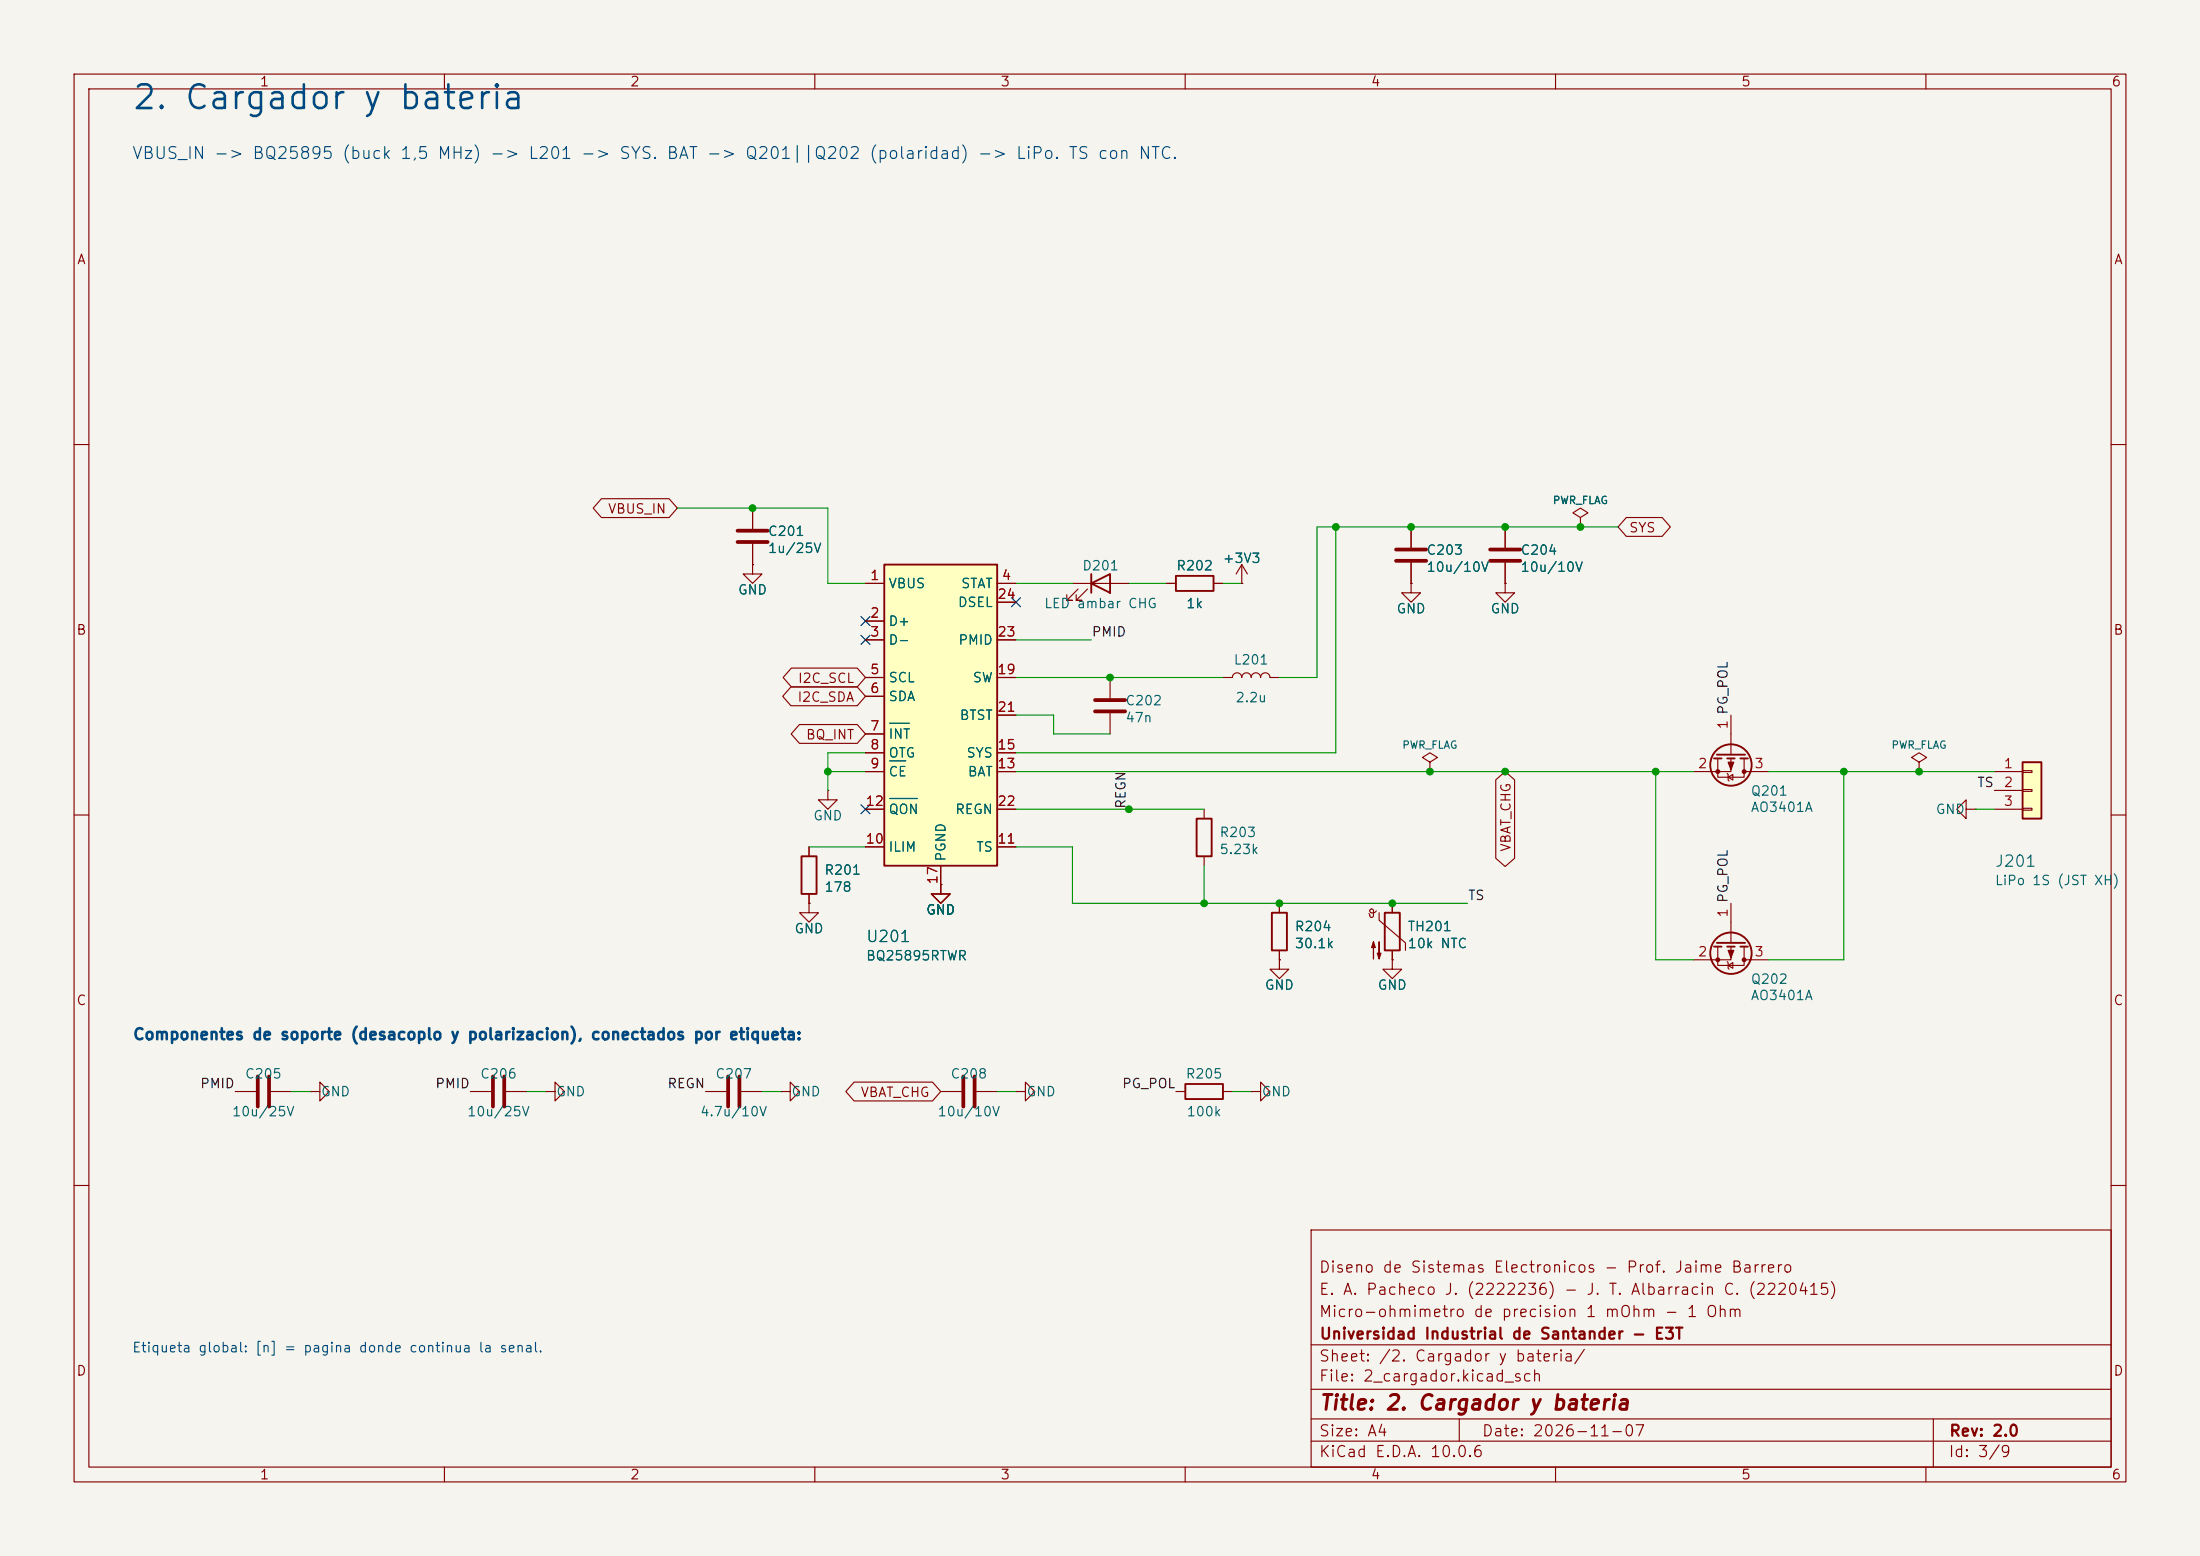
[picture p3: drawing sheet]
<svg xmlns="http://www.w3.org/2000/svg" width="297mm" height="210mm" viewBox="0 0 297 210" stroke-linecap="round" stroke-linejoin="round" font-family="sans-serif">
<path d="M0 0h297v210h-297z" fill="#f5f4ef" stroke="#f5f4ef" stroke-width=".14"/>
<g fill="none" stroke="#840000" stroke-width=".15">
<path d="M10 10h277v190h-277zM12 12h273v186h-273zM60 10v2M110 10v2M160 10v2M210 10v2M260 10v2M10 60h2M157.5 78.7h1.2M163.8 78.7h1.3M167.6 78.7h.1M167.6 76.2l-.7 1.3"/>
<path d="M167.6 76.2l.8 1.3M167.6 76.2v2.5M190.5 78.7v1.3h1.3l-1.3 1.3-1.3-1.3h1.3M190.5 78.7h.1M190.5 71.1v2.8M190.5 75.9v2.8M203.2 78.7v1.3h1.3l-1.3 1.3-1.3-1.3h1.3M203.2 78.7h.1M203.2 71.1v2.8M203.2 75.9v2.8M213.4 69.9l1-.7-1-.6-1.1 .6 1.1 .7v1.2M213.4 71.1h.1"/>
<path d="M285 60h2M165.1 91.4h1.3a.64 .64 0 0 1 .6-.6 .64 .64 0 0 1 .6 .6 .64 .64 0 0 1 .7-.6 .64 .64 0 0 1 .6 .6 .64 .64 0 0 1 .6-.6 .64 .64 0 0 1 .7 .6 .64 .64 0 0 1 .6-.6 .64 .64 0 0 1 .6 .6h1.3M233.7 96.5v5.4M10 110h2M109.2 114.3v1.3M111.8 106.7v1.3h1.2l-1.2 1.2-1.3-1.2h1.3M111.8 106.7h.1M162.6 109.2v1.3M162.6 115.6v1.2M231.9 102.4v2.5h3.6v-2.5M233.2 104.4l.1 .1v.8l.1 .1M233.3 104.9l.6-.4v.8z"/>
<path d="M233.7 102.4v1.7h-5.1M235.5 104.1h3.3M259.1 102.9l1-.7-1-.6-1 .6 1 .7v1.2M259.1 104.1h.1M285 110h2M109.2 121.9v1.3h1.3l-1.3 1.3-1.3-1.3h1.3M109.2 121.9h.1M109.2 120.7v1.2M172.7 129.5v1.3h1.3l-1.3 1.3-1.3-1.3h1.3M172.7 129.5h.1M188 129.5v1.3h1.2l-1.2 1.3-1.3-1.3h1.3M188 129.5h.1"/>
<path d="M231.9 127.8v2.5h3.6v-2.5M233.2 129.8l.1 .1v.8l.1 .1M233.3 130.3l.6-.4v.8zM233.7 127.8v1.7h-5.1M233.7 121.9v5.4M235.5 129.5h3.3M31.7 147.3h2.8M36.6 147.3h2.8M41.9 147.3h1.3v-1.2l1.2 1.2-1.2 1.3v-1.3M41.9 147.3h.1M63.5 147.3h2.8M68.3 147.3h2.8"/>
<path d="M73.7 147.3h1.2v-1.2l1.3 1.2-1.3 1.3v-1.3M73.7 147.3h.1M95.2 147.3h2.8M100.1 147.3h2.8M105.4 147.3h1.3v-1.2l1.2 1.2-1.2 1.3v-1.3M105.4 147.3h.1M127 147.3h2.8M131.8 147.3h2.8M137.2 147.3h1.2v-1.2l1.3 1.2-1.3 1.3v-1.3M137.2 147.3h.1M158.7 147.3h1.3M165.1 147.3h1.3"/>
<path d="M168.9 147.3h1.3v-1.2l1.2 1.2-1.2 1.3v-1.3M168.9 147.3h.1M10 160h2M177 166h108v32h-108zM285 160h2M60 198v2M110 198v2M160 198v2M177 194.5h108M177 191.5h108M177 187.5h108M177 181.5h108"/>
<path d="M197 191.5v3M210 198v2M260 198v2M261 191.5v6.5"/>
</g>
<g fill="none" stroke="#840000" stroke-width=".25">
<path d="M158.7 77.7h5.1v2.1h-5.1zM108.2 115.6h2v5.1h-2zM161.5 110.5h2.1v5.1h-2.1zM231.4 102.4h1M231.8 101.9h3.8M233.2 102.4h1M234.9 102.4h1.1M231.4 127.8h1M231.8 127.3h3.8M233.2 127.8h1M234.9 127.8h1.1M160 146.3h5.1v2h-5.1z"/>
<circle cx="233.7" cy="103.3" r="2.79"/>
<circle cx="233.7" cy="128.7" r="2.79"/>
</g>
<path d="M188.5 74.2h4M188.5 75.7h4M201.2 74.2h4M201.2 75.7h4M34.8 145.3v4.1M36.3 145.3v4.1M66.5 145.3v4.1M68.1 145.3v4.1M98.3 145.3v4.1M99.8 145.3v4.1M130 145.3v4.1M131.6 145.3v4.1" fill="none" stroke="#840000" stroke-width=".51"/>
<g fill="#840000" stroke="#840000" stroke-width=".15">
<path d="M233.3 102.9h.8l-.4 1z"/>
<path d="M233.3 128.3h.8l-.4 1z"/>
<circle cx="235.5" cy="104.1" r=".25"/>
<circle cx="231.9" cy="104.1" r=".25"/>
<circle cx="235.5" cy="129.5" r=".25"/>
<circle cx="231.9" cy="129.5" r=".25"/>
</g>
<path d="M273 102.9h2.6v7.6h-2.6z" fill="#ffffc2"/>
<path d="M147.3 78.7l2.6-1.2v2.5zM147.3 77.5v2.5M273 102.9h2.6v7.6h-2.6zM171.7 123.2h2v5.1h-2zM186.9 123.2h2.1v5.1h-2.1z" fill="none" stroke="#840000" stroke-width=".25"/>
<g fill="none" stroke="#840000" stroke-width=".15">
<path d="M144.8 78.7h7.6M145.5 79.5l-1.5 1.5h.8h-.8v-.7M146.8 79.5l-1.5 1.5h.7h-.7v-.7M127 119.4v1.3h1.3l-1.3 1.2-1.3-1.2h1.3M127 119.4h.1M193 102.9l1.1-.7-1.1-.6-1 .6 1 .7v1.2M193 104.1h.1M265.4 109.2v-1.2l-1.2 1.2 1.2 1.3v-1.3h1.3M266.7 109.2h.1M269.2 104.1h3.8M269.2 106.7h3.8M269.2 109.2h3.8"/>
<path d="M273 104h1.3v.3h-1.3zM273 106.6h1.3v.2h-1.3zM273 109.1h1.3v.2h-1.3zM172.7 121.9v1.3M172.7 128.3v1.2M185.8 122.9a.44 .44 0 0 1-.5 .4 .44 .44 0 0 1-.4-.4l.2-.2 .3 .1v.9l-.2 .1h-.2l-.2-.5M186.2 123.2v1l3.5 3.1v1M188 121.9v1.3M188 128.3v1.2"/>
</g>
<g fill="#840000" stroke="#840000" stroke-width=".15">
<path d="M185.4 127.1l.3 .8h-.5l.2-.8v2.3z"/>
<path d="M186.2 127.1v2.3l-.3-.7h.5l-.2 .7z"/>
</g>
<path d="M119.4 76.2h15.2v40.6h-15.2z" fill="#ffffc2"/>
<path d="M119.4 76.2h15.2v40.6h-15.2z" fill="none" stroke="#840000" stroke-width=".25"/>
<g fill="none" stroke="#840000" stroke-width=".15">
<path d="M81.2 67.3h9.1l1.1 1.3-1.1 1.3h-9.1l-1.1-1.3zM101.6 76.2v1.3h1.3l-1.3 1.2-1.3-1.2h1.3M101.6 76.2h.1M101.6 68.6v2.8M101.6 73.4v2.8M116.8 78.7h2.6M134.6 78.7h2.6M157.5 78.7h1.2M163.8 78.7h1.3M167.6 78.7h.1M190.5 78.7h.1M190.5 71.1v2.8"/>
<path d="M190.5 75.9v2.8M203.2 78.7h.1M203.2 71.1v2.8M203.2 75.9v2.8M213.4 71.1h.1M219.6 69.8h4.8l1.1 1.3-1.1 1.3h-4.8l-1.2-1.3zM106.8 92.7h8.9l1.1 1.3-1.1 1.3h-8.9l-1.1-1.3zM106.8 90.2h8.9l1.1 1.2-1.1 1.3h-8.9l-1.1-1.3zM107.9 97.8h7.8l1.1 1.3-1.1 1.2h-7.8l-1.1-1.2zM116.8 83.8h2.6M116.8 86.4h2.6M116.8 91.4h2.6"/>
<path d="M116.8 94h2.6M116.8 99.1h2.6M134.6 86.4h2.6M134.6 91.4h2.6M134.6 96.5h2.6M134.6 81.3h2.6M149.9 91.4v2.8M149.9 96.3v2.8M109.2 114.3v1.3M116.8 101.6h2.6M116.8 104.1h2.6M116.8 114.3h2.6"/>
<path d="M116.8 109.2h2.6M127 119.4h.1M127 116.8v2.6M134.6 101.6h2.6M134.6 104.1h2.6M134.6 114.3h2.6M134.6 109.2h2.6M201.9 105.3l1.3-1.2 1.3 1.2v10.5l-1.3 1.1-1.3-1.1zM109.2 121.9h.1M109.2 120.7v1.2M172.7 129.5h.1M172.7 121.9v1.3"/>
<path d="M172.7 128.3v1.2M188 129.5h.1M188 121.9v1.3M188 128.3v1.2M115.3 146h10.6l1.1 1.3-1.1 1.3h-10.6l-1.1-1.3z"/>
</g>
<path d="M120.1 97.6h2.7M120.1 102.7h2.2M120.1 107.8h3.8" fill="none" stroke="#006464" stroke-width=".15"/>
<path d="M99.6 71.6h4M99.6 73.2h4M147.8 94.5h4.1M147.8 96h4.1" fill="none" stroke="#840000" stroke-width=".51"/>
<g fill="none" stroke="#009600" stroke-width=".15">
<path d="M91.4 68.6h20.4v10.1h5M137.2 78.7h7.6M152.4 78.7h5.1M165.1 78.7h2.5M180.3 71.1v30.5h-43.1M218.4 71.1h-40.6v20.3h-5.1M137.2 86.4h10.1M137.2 91.4h27.9M137.2 96.5h5v2.6h7.7M109.2 114.3h7.6M111.8 104.1h5M116.8 101.6h-5v5.1"/>
<path d="M137.2 114.3h7.6v7.6h53.3M137.2 109.2h25.4M137.2 104.1h91.4M162.6 116.8v5.1M223.5 104.1v25.4h5.1M238.8 104.1h30.4M248.9 104.1v25.4h-10.1M266.7 109.2h2.5M39.4 147.3h2.5M71.1 147.3h2.6M102.9 147.3h2.5M134.6 147.3h2.6"/>
<path d="M166.4 147.3h2.5"/>
</g>
<path d="M116.2 83.2l1.2 1.2M116.2 85.8l1.2 1.2M117.4 83.2l-1.2 1.2M117.4 85.8l-1.2 1.2M136.6 80.7l1.2 1.2M137.8 80.7l-1.2 1.2M116.2 108.6l1.2 1.2M117.4 108.6l-1.2 1.2" fill="none" stroke="#000084" stroke-width=".15"/>
<g fill="#009600" stroke="#009600" stroke-width=".14">
<circle cx="152.4" cy="109.2" r=".46"/>
<circle cx="193" cy="104.1" r=".46"/>
<circle cx="162.6" cy="121.9" r=".46"/>
<circle cx="172.7" cy="121.9" r=".46"/>
<circle cx="149.9" cy="91.4" r=".46"/>
<circle cx="180.3" cy="71.1" r=".46"/>
<circle cx="190.5" cy="71.1" r=".46"/>
<circle cx="203.2" cy="71.1" r=".46"/>
<circle cx="188" cy="121.9" r=".46"/>
<circle cx="111.8" cy="104.1" r=".46"/>
<circle cx="101.6" cy="68.6" r=".46"/>
<circle cx="223.5" cy="104.1" r=".46"/>
<circle cx="213.4" cy="71.1" r=".46"/>
<circle cx="203.2" cy="104.1" r=".46"/>
<circle cx="248.9" cy="104.1" r=".46"/>
<circle cx="259.1" cy="104.1" r=".46"/>
</g>
<text font-size="3.2" fill="#004884" x="17.7" y="15.5">2. Cargador y bateria</text>
<text font-size="2" fill="#840000" x="178" y="190.8">Title: 2. Cargador y bateria</text>
<text font-size="1.6" fill="#004884" x="17.7" y="21.9">VBUS_IN -&gt; BQ25895 (buck 1,5 MHz) -&gt; L201 -&gt; SYS. BAT -&gt; Q201||Q202 (polaridad) -&gt; LiPo. TS con NTC.</text>
<g font-size="1.5" fill="#006464">
<text x="269.2" y="117.4">J201</text>
<text x="116.8" y="127.5">U201</text>
</g>
<text font-size="1.5" fill="#004884" x="17.9" y="140.7">Componentes de soporte (desacoplo y polarizacion), conectados por etiqueta:</text>
<g font-size="1.5" fill="#840000">
<text x="178" y="172.1">Diseno de Sistemas Electronicos - Prof. Jaime Barrero</text>
<text x="178" y="178.1">Micro-ohmimetro de precision 1 mOhm - 1 Ohm</text>
<text x="178" y="175.1">E. A. Pacheco J. (2222236) - J. T. Albarracin C. (2220415)</text>
<text x="178" y="184.1">Sheet: /2. Cargador y bateria/</text>
<text x="178" y="181.1">Universidad Industrial de Santander - E3T</text>
<text x="178" y="186.8">File: 2_cargador.kicad_sch</text>
<text x="178" y="197">KiCad E.D.A. 10.0.6</text>
<text x="178" y="194.2">Size: A4</text>
<text x="200" y="194.2">Date: 2026-11-07</text>
<text x="263" y="197">Id: 3/9</text>
<text x="263" y="194.2">Rev: 2.0</text>
</g>
<g font-size="1.3" fill="#840000">
<text x="35" y="12">1</text>
<text x="85" y="12">2</text>
<text x="135" y="12">3</text>
<text x="185" y="12">4</text>
<text x="235" y="12">5</text>
<text x="285" y="12">6</text>
<text x="10.3" y="36">A</text>
<text x="285.3" y="36">A</text>
<text x="82" y="69.6">VBUS_IN</text>
<text x="219.8" y="72.2">SYS</text>
<text x="10.2" y="86">B</text>
<text x="285.2" y="86">B</text>
<text x="107.6" y="95">I2C_SDA</text>
<text x="107.6" y="92.5">I2C_SCL</text>
<text x="108.7" y="100.1">BQ_INT</text>
<text x="204.3" y="115" transform="rotate(-90 204.3 115)">VBAT_CHG</text>
<text x="10.2" y="136">C</text>
<text x="285.2" y="136">C</text>
<text x="116.1" y="148.4">VBAT_CHG</text>
<text x="10.2" y="186">D</text>
<text x="285.2" y="186">D</text>
<text x="35" y="200">1</text>
<text x="85" y="200">2</text>
<text x="135" y="200">3</text>
<text x="185" y="200">4</text>
<text x="235" y="200">5</text>
<text x="285" y="200">6</text>
</g>
<g font-size="1.3" fill="#006464">
<text x="103.6" y="72.7">C201</text>
<text x="103.6" y="75">1u/25V</text>
<text x="146" y="77.3">D201</text>
<text x="158.7" y="77.3">R202</text>
<text x="165" y="76.3">+3V3</text>
<text x="192.5" y="75.2">C203</text>
<text x="192.5" y="77.5">10u/10V</text>
<text x="205.2" y="75.2">C204</text>
<text x="205.2" y="77.5">10u/10V</text>
<text x="99.5" y="80.6">GND</text>
<text x="119.9" y="79.7">VBUS</text>
<text x="129.2" y="82.2">DSEL</text>
<text x="129.7" y="79.7">STAT</text>
<text x="140.9" y="82.4">LED ambar CHG</text>
<text x="160" y="82.4">1k</text>
<text x="188.4" y="83.1">GND</text>
<text x="201.1" y="83.1">GND</text>
<text x="119.9" y="84.8">D+</text>
<text x="119.9" y="87.3">D-</text>
<text x="129.3" y="87.3">PMID</text>
<text x="119.9" y="92.4">SCL</text>
<text x="119.9" y="94.9">SDA</text>
<text x="131.2" y="92.4">SW</text>
<text x="151.8" y="95.5">C202</text>
<text x="166.5" y="90">L201</text>
<text x="166.7" y="95.1">2.2u</text>
<text x="119.9" y="100">INT</text>
<text x="129.5" y="97.5">BTST</text>
<text x="151.8" y="97.8">47n</text>
<text x="119.9" y="102.6">OTG</text>
<text x="119.9" y="105.1">CE</text>
<text x="130.4" y="102.6">SYS</text>
<text x="130.6" y="105.1">BAT</text>
<text x="236.3" y="107.7">Q201</text>
<text x="109.7" y="111">GND</text>
<text x="119.9" y="110.2">QON</text>
<text x="128.9" y="110.2">REGN</text>
<text x="164.5" y="113.3">R203</text>
<text x="236.3" y="109.9">AO3401A</text>
<text x="261.2" y="110.2">GND</text>
<text x="111.2" y="118.4">R201</text>
<text x="119.9" y="115.3">ILIM</text>
<text x="128" y="116.4" transform="rotate(-90 128 116.4)">PGND</text>
<text x="131.7" y="115.3">TS</text>
<text x="164.5" y="115.6">5.23k</text>
<text x="269.2" y="119.8">LiPo 1S (JST XH)</text>
<text x="111.2" y="120.7">178</text>
<text x="124.9" y="123.7">GND</text>
<text x="174.7" y="126">R204</text>
<text x="189.9" y="126">TH201</text>
<text x="107.2" y="126.3">GND</text>
<text x="116.8" y="129.9">BQ25895RTWR</text>
<text x="174.7" y="128.3">30.1k</text>
<text x="189.9" y="128.3">10k NTC</text>
<text x="170.7" y="133.9">GND</text>
<text x="185.9" y="133.9">GND</text>
<text x="236.3" y="133.1">Q202</text>
<text x="236.3" y="135.3">AO3401A</text>
<text x="33" y="145.9">C205</text>
<text x="43.2" y="148.3">GND</text>
<text x="64.7" y="145.9">C206</text>
<text x="75" y="148.3">GND</text>
<text x="96.5" y="145.9">C207</text>
<text x="106.7" y="148.3">GND</text>
<text x="128.2" y="145.9">C208</text>
<text x="138.5" y="148.3">GND</text>
<text x="160" y="145.9">R205</text>
<text x="170.2" y="148.3">GND</text>
<text x="31.2" y="151">10u/25V</text>
<text x="63" y="151">10u/25V</text>
<text x="94.4" y="151">4.7u/10V</text>
<text x="126.5" y="151">10u/10V</text>
<text x="160.1" y="151">100k</text>
</g>
<g font-size="1.3" fill="#a90000">
<text x="117.4" y="78.6">1</text>
<text x="117.4" y="83.7">2</text>
<text x="134.6" y="81.1">24</text>
<text x="135.2" y="78.6">4</text>
<text x="117.4" y="86.2">3</text>
<text x="134.6" y="86.2">23</text>
<text x="117.4" y="91.3">5</text>
<text x="117.4" y="93.8">6</text>
<text x="134.6" y="91.3">19</text>
<text x="117.4" y="98.9">7</text>
<text x="117.4" y="101.5">8</text>
<text x="134.6" y="101.5">15</text>
<text x="134.6" y="96.4">21</text>
<text x="233.5" y="98.5" transform="rotate(-90 233.5 98.5)">1 PG_POL</text>
<text x="117.4" y="104">9</text>
<text x="134.6" y="104">13</text>
<text x="229.1" y="104">2</text>
<text x="236.8" y="104">3</text>
<text x="270.4" y="104">1</text>
<text x="270.4" y="106.5">2</text>
<text x="116.8" y="109.1">12</text>
<text x="134.6" y="109.1">22</text>
<text x="270.4" y="109.1">3</text>
<text x="116.8" y="114.2">10</text>
<text x="126.9" y="119.4" transform="rotate(-90 126.9 119.4)">17</text>
<text x="134.6" y="114.2">11</text>
<text x="233.5" y="123.9" transform="rotate(-90 233.5 123.9)">1 PG_POL</text>
<text x="229.1" y="129.4">2</text>
<text x="236.8" y="129.4">3</text>
</g>
<g font-size="1.3" fill="#0f0f0f">
<text x="147.3" y="86.2">PMID</text>
<text x="266.8" y="106.6">TS</text>
<text x="152.3" y="109.2" transform="rotate(-90 152.3 109.2)">REGN</text>
<text x="198.1" y="121.8">TS</text>
<text x="26.9" y="147.2">PMID</text>
<text x="58.7" y="147.2">PMID</text>
<text x="90" y="147.2">REGN</text>
<text x="151.4" y="147.2">PG_POL</text>
</g>
<text font-size="1.3" fill="#004884" x="17.8" y="182.9">Etiqueta global: [n] = pagina donde continua la senal.</text>
<g font-size="1" fill="#006464">
<text x="209.5" y="68.3">PWR_FLAG</text>
<text x="189.2" y="101.3">PWR_FLAG</text>
<text x="255.3" y="101.3">PWR_FLAG</text>
</g>
</svg>
